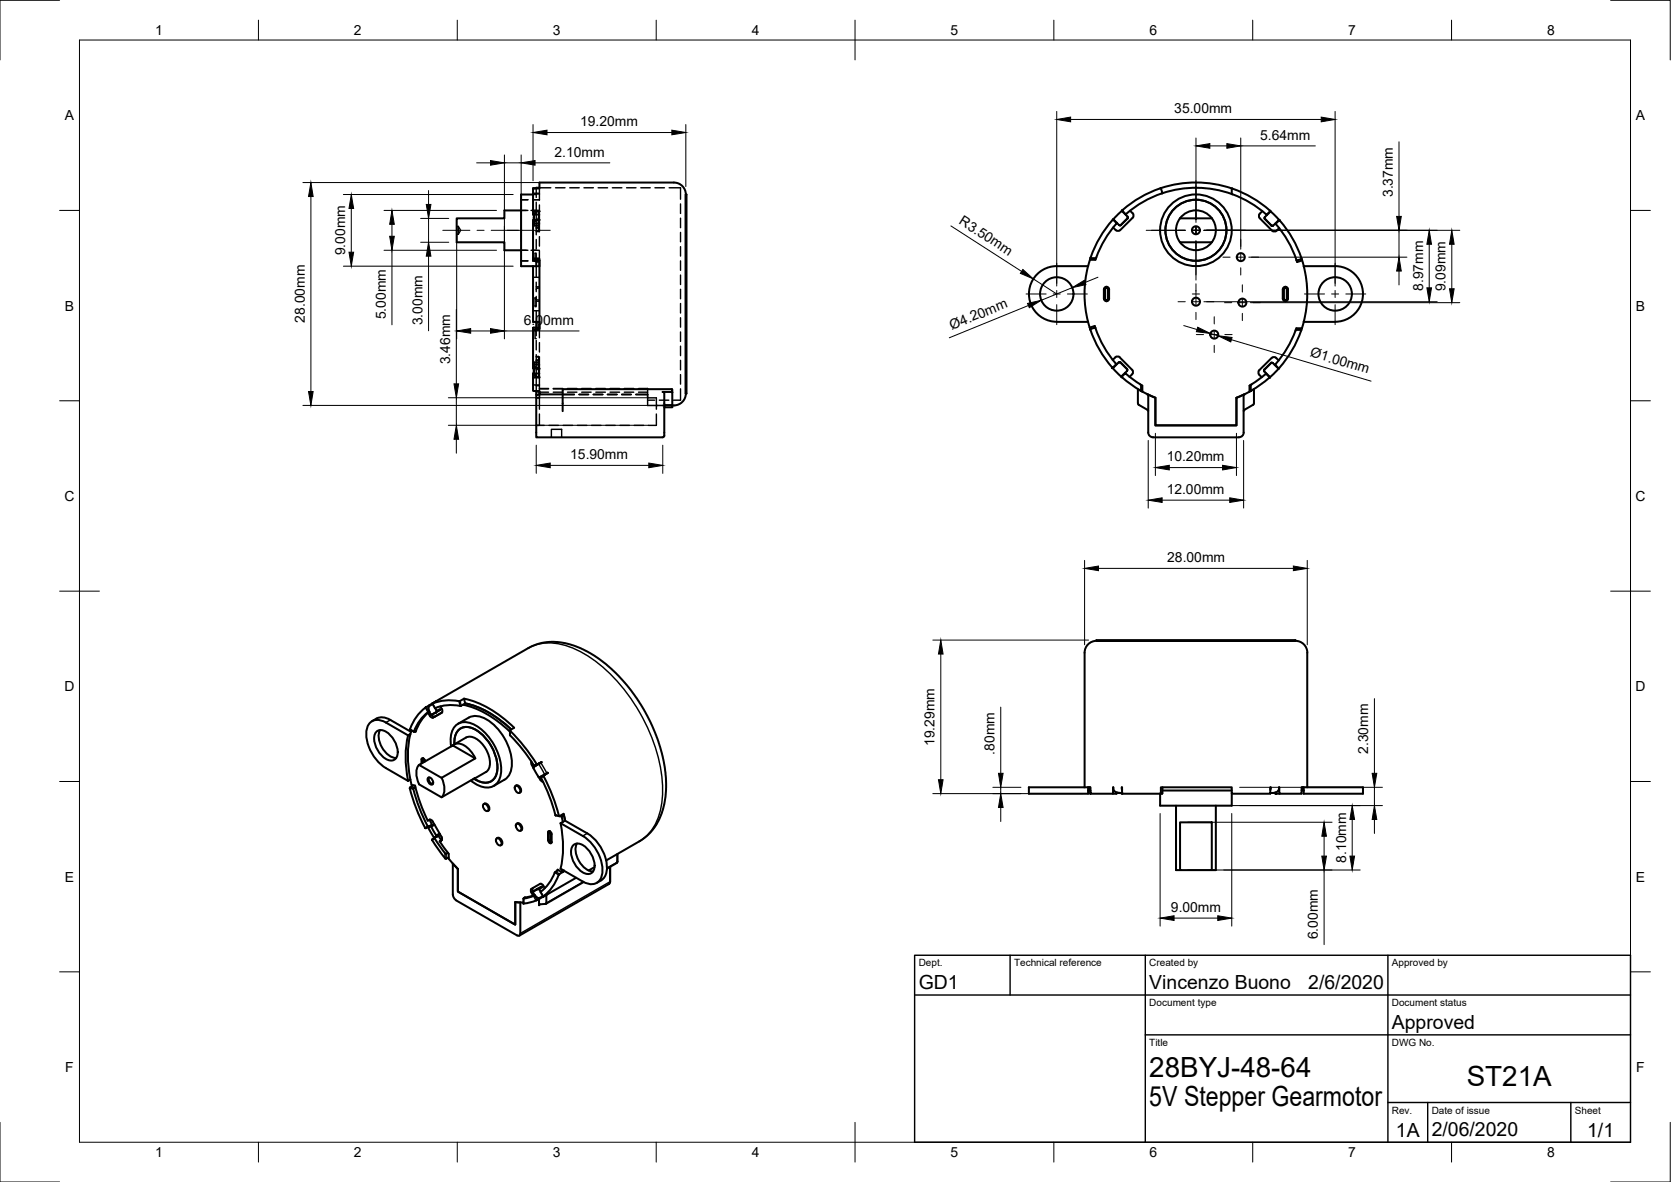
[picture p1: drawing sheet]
<svg xmlns="http://www.w3.org/2000/svg" width="420mm" height="297mm" viewBox="0 0 420 297" stroke-linecap="round" stroke-linejoin="round" font-family="sans-serif">
<!-- layer: Visible -->
<g fill="none" stroke="#000" stroke-width=".51">
<path d="M131 52.9h-4.2v2h-12v6h12v2h4.2M134 48.9h-3v18h4.6v-1.8h-1.4l-.2-.2v-9.5l1.6-.2-.6 .1M134 52.9v1l.3 .1M134.2 55.1v.2M134.8 47.3l-.8 .1M135.6 47.2h-.8v.2M169.4 45.9h-33.8v1.5h-1.6v5.5l1.6 .2-.7 .1-.4 .3-.3 1.6M169.4 45.9a2.99 2.99 0 0 1 3 3M172.4 48.9v48.9a3.9 3.9 0 0 1-1.6 3.8l-1.4 .3M172.4 48.9h.2v50h-.2zM279.9 55.1v.1M280.9 56l-.1 .1"/>
<path d="M281.4 56.6h.4l-.2 .1M282.1 52.9l1 1M282.1 52.9v.1M282.3 52.8l-.2 .1M283.1 53.8l-.1 .1M283.2 53.7l-.1 .2M283.5 54.4v.4M283.5 54.4l-1.4-1.4-1 .9-1.2 1.2 1.5 1.4M283.5 54.4v.1M283.5 54.8l-1.7 1.7M283.5 54.9l-1.7 1.7M283.6 54.7l-.1 .2"/>
<path d="M284.1 53l.7 .6a.79 .79 0 0 1 0 1.1M284.8 54.7l-3.1 3.1a.79 .79 0 0 1-1.2 0l-.6-.6M291.7 47.3a28 28 0 0 0-9.4 5.5M291.9 47.3a28 28 0 0 1 17.8 0M291.9 47.3l-.2 .1M291.9 47.3l.4 1.3h-.2M292.1 48.6a26.7 26.7 0 0 0-8.9 5.1M292.3 48.5a26.7 26.7 0 0 1 17.4 .3M296.7 54.9h8M304.7 54.9a5 5 0 0 1-.6 6.7 5 5 0 0 1-6.8 0 5 5 0 0 1-.6-6.7M304.7 54.9a5 5 0 0 0-8 0M309.7 47.4h.2"/>
<path d="M309.7 48.8h.1a26 26 0 0 1 8.5 5M309.7 47.4v1.4M309.9 47.4a28 28 0 0 1 9.4 5.5M316.8 54.8l3 3.2M317.4 53.1l-.6 .6a.79 .79 0 0 0 0 1.1M317.9 54.8l.1 .2M318 55l1.7 1.7M318 54.6v.4M318.1 54.6l1.4-1.5 .8 .8 1.3 1.4-1.5 1.4M318.5 54h.1M319.3 52.9l.1 .2M319.4 53.1l-.9 .9-.2-.1"/>
<path d="M319.4 53l.1 .1M319.7 56.7l.2 .1M319.7 56.7h.4M320.1 56.7h.1M320.7 56.2h.1M320.7 56.2a26.7 26.7 0 0 1 5.3 9.1M321.6 55.2l.1 .1M321.6 57.3l-.6 .7a.79 .79 0 0 1-1.1 0M321.7 55.3v.1a26.7 26.7 0 0 1 5.5 9.5M321.7 55.3l-1 .9M134 66.9v14h1.6v2h-1.4l-.2 .1v9.5l1.6 .2-.6-.1M134 64.9l.1 .6h.7"/>
<path d="M134.5 65.5v.1h.3M134.8 66.9v-1.5h.8v17.1h-.8M273.6 66.9a28 28 0 0 0 .5 15.8M274 65.3h1.4M274.2 64.9l-.6 2h-7.9a7 7 0 0 0-7 7 7 7 0 0 0 7 7M274.2 64.9v-.1a26.7 26.7 0 0 1 5.6-9.6l1 .9a26 26 0 0 0-5.2 8.7v.1M274.2 64.9h1.4M275.6 64.9l-.2 .4M277.6 72.7v2.4M277.6 72.7a.65 .65 0 0 1 .6-.6 .65 .65 0 0 1 .7 .6v2.4a.65 .65 0 0 1-.7 .6 .65 .65 0 0 1-.6-.6M277.9 72.4h.7v3h-.7zM296.7 60.9h8"/>
<path d="M322.7 72.3l.5-.2 .6 .3v2.7a.66 .66 0 0 1-.6 .6 .66 .66 0 0 1-.7-.6l.1-2.4zM322.8 72.4h.8v3h-.8zM326 65.5l.1 .3M327.2 64.9l.1 .2M327.3 65l.1 .4-1.2 .5M327.3 65.1l-1.3 .4v-.2M327.4 65.4l.4 1.5M327.8 66.9a28 28 0 0 1 0 14M327.8 66.9h7.9M335.7 66.9a7 7 0 0 1 7 7 7 7 0 0 1-7 7M134.2 92.6v.9l.3 .8 .4 .4 .7 .2-1.6 .1 .1 3.2 1.5 .1v.8h5.9M134.3 93.8l-.3 .1v1.1"/>
<path d="M134.3 93.9l-.3 .2M134.8 82.3h-.7l-.1 .8M134.8 98.3v.1h.8v.8h-.8v10.7h31.8a.95 .95 0 0 0 .4-1.2v-10l-.4-.2 2.4 .1-.1-.8h-27.4v5.5M134.8 80.9v2M134.8 98.4v.8M169 98.6v3.7l-2 .1M265.7 80.9h7.9M274.1 82.7l.1 .1a27 27 0 0 0 5.4 9.5M275.4 82.3a20.5 20.5 0 0 0 3.9 7.4l1.2 1.7M275.4 82.3l-1.3 .4M275.4 82.3l-.1-.4-1.3 .4M279.6 92.3l.1 .2"/>
<path d="M279.7 92.4l.1 .1M280.4 89.8l-.6 .7M280.4 89.8a.79 .79 0 0 1 1.2 0l3 3.1M280.5 91.4l.2 .1M280.7 91.5l-1 1M280.7 91.5v.1M281.3 91.1h.4M281.3 91.1l-1.5 1.4 2.1 2.2 1.5-1.5v-.4M281.3 91.1h.1M281.5 91l.2 .1M281.7 91.1l1.7 1.7M281.9 94.6l.1 .1"/>
<path d="M282 94.7l1-.9 3.9 2.9v1.6l-.2-.1M282 94.7l2.4 1.9 2.3 1.5M282.9 93.7v.1M283.4 92.8l.1 .2M284.6 94.1l-.6 .6M284.7 92.9a.79 .79 0 0 1 0 1.2M286.1 97.8l.1 3.8 2.3 1.4 .2 .3M286.9 96.7l.3 .2M287.2 98.4l3.3 1.5-1.8-.7M287.2 96.9v1.5l-.3-.1M288.5 99.1l.2 .1M288.7 99.2v9.5a1.2 1.2 0 0 0 1.2 1.2h21.6a1.24 1.24 0 0 0 1.2-1.2"/>
<path d="M290.5 100v6.9h20.4v-6.9M312.7 99.2l-1.8 .8M312.9 99.1l-.2 .1v9.5M314.2 96.9v1.5M314.2 98.4l-3.3 1.6M314.5 96.7l-.3 .2M314.5 98.3l-.3 .1M314.5 96.7v1.6M314.7 98.2l-.2 .1M315.3 97.8l-.1 3.8-2.3 1.4-.2 .3M317.9 92.9l-.1 .2M317.9 93.3v.1"/>
<path d="M317.9 92.9v.5M317.9 92.9l1.8-1.7h.3l1.5 1.5-2.2 2.1-1.4-1.4M318.3 93.9l-3.8 2.8M318.3 93.9l1 1M318.4 93.8l-.1 .1M319.3 94.9h-.1a16.5 16.5 0 0 1-4.5 3.2M319.4 94.8h-.1M319.8 91.1l-1.9 1.8M320.6 91.6l-.1 .1M320.6 91.7l.9 .9M320.7 91.5l-.1 .2M320.9 89.9l.6 .7"/>
<path d="M320.9 89.9a.79 .79 0 0 0-1.1 0l-3.2 3.1a.79 .79 0 0 0 0 1.2l.7 .6M321.5 92.6h.1M321.7 92.4l-.2 .2M325.7 83.1a26.7 26.7 0 0 1-5 8.4M325.8 83.1v-.2h1.4v.2M326 82.5l-.2 .4M327.2 83.1a28 28 0 0 1-5.5 9.3M327.3 82.5l-.1 .4M327.8 80.9h7.9M327.8 80.9l-.4 1.6h-1.4M169 101.9h.4M107 177.8a11.3 11.3 0 0 0-3.9 5.5l1 .6"/>
<path d="M107.6 179.1a11.2 11.2 0 0 0-3.1 4.8l-.2-.1M107.9 178.8l-.1 .1a9.8 9.8 0 0 0-3.7 4.9M108 177.2l-1 .6M108 178.9l-.4 .2 .5 .8M108.5 179.6h.1M108.7 176.8l.7 1.2M109.4 179.2l-.9 .4-.2-.1-.6-1.5 .1-.6 .3-.2 24.8-14.4 2.5-1 1.7-.4 2.3-.1 4 .7 2.7 1 2.3 1.1 4 2.8 3.2 3 2.9 3.4 2.9 4.3 2.2 4 2 4.8 1 3.6 .7 4.2 .2 3.7-.2 2.2-.6 3.4-1.2 2.8-1.4 2.2-1.5 1.6-1.4 1.1-8.8 5M109.5 177.9l.3 1-1.3 .7M109.7 176.2l-.2 .2M110.7 178.3l-1.3 .8M110.7 177.5l.5 .9-.1 .7M111.1 179.1l-2.2 1.2h-.4l-.4-.4"/>
<path d="M111.1 179.1l-1.8 1h-.4l-.4-.5M116.4 177.1a24.7 24.7 0 0 1 11.8 6.8M116.7 175.6l-1.2 .6a14 14 0 0 0-6.8 .6l1.1-.6M116.7 175.6l.3 1.2M116.7 175.6a26.1 26.1 0 0 1 12.6 7.3M117 176.8l-1.3 .6a11.1 11.1 0 0 0-6.3 .5M117 176.8a24.5 24.5 0 0 1 11.5 6.5M275.7 160.9h50v.2h-50zM94.7 183.8a2.66 2.66 0 0 1 3.5 1 5.5 5.5 0 0 1 1.5 5.5 2.03 2.03 0 0 1-3.3 0 5.9 5.9 0 0 1-2-6zM95.6 183.5a5.6 5.6 0 0 0 2.4 6.5l1.6 .5M98.1 180.9l5.2 3M98.2 180.9a3.7 3.7 0 0 0-4.7 .3"/>
<path d="M102.6 184.8l-5.6-3.2a2.93 2.93 0 0 0-4.7 1.5 10.3 10.3 0 0 0 4.7 9.9l5.6 3.2M102.6 184.8a26 26 0 0 0 0 11.4M103.2 184.5l-.6 .3M103.2 195.9l-.6 .3M103.5 183.5a26.5 26.5 0 0 0 0 13.8l.9 .1 1 3.6 1.3 3.5 .9 1.7 .4-.2M103.9 198.3a30.1 30.1 0 0 0 3.8 9.5l.9-.6M104 197.4l-1 .6a41 41 0 0 0 4 10.1l.8-.4M104.4 197.8l-.5 .5M104.6 183.6l-.5 .2M105.4 192.2l8.5-4.9 5.6 3.3-8.5 4.9zM105.4 192.2a4.5 4.5 0 0 0 0 4.9M106.2 191v.7"/>
<path d="M106.4 190.6l.5 .7M106.4 190.6h-.4v1.3M106.4 190.6l-.2 .4M106.7 191.3v.2M106.8 191l-.1 .3M107.7 195.4a1.16 1.16 0 0 1 1 1.7 1.16 1.16 0 0 1-1-1.7zM107.9 195.4a1.32 1.32 0 0 0 .9 1.6M111 195.5a4.5 4.5 0 0 1 0 4.9M113.4 187.6a5.4 5.4 0 0 1 1.8-5.7 5.6 5.6 0 0 1 6.2 1.7 13.3 13.3 0 0 1 4.5 11.4 3.6 3.6 0 0 1-5.7 2.3l-1.8-1.2M113.9 187.3a2.81 2.81 0 0 1 3.7 .7l1.3 1.4 .6 1.2M114.2 187.1l3-1.7a3.4 3.4 0 0 1 3.8 1.3 6.7 6.7 0 0 1 1.9 6.4l-.7 .9-3 1.7M114.3 187a3.7 3.7 0 0 1 2.4-4.3 6.7 6.7 0 0 1 5.6 3.1 10.5 10.5 0 0 1 2.6 8.7 3.1 3.1 0 0 1-4.8 1.7l-.9-.5"/>
<path d="M115.2 181.9l2.7-1.6a4.8 4.8 0 0 1 4.9 .8 13.5 13.5 0 0 1 5.8 12.2 3.8 3.8 0 0 1-1.8 2.7l-2.7 1.5M119.5 195.5l-8.5 4.9-5.6-3.3M119.5 195.5l-.7 .4M128.2 183.6v1.1a50.7 50.7 0 0 1 6 7.6M129.3 182.9l-1.1 .7a56.6 56.6 0 0 1 6.9 8.5l1.1-.5M129.6 197.5a1.01 1.01 0 0 1 1.2 .5 1.01 1.01 0 0 1-.2 1.2M129.6 197.5a1.16 1.16 0 0 1 1 1.7 1.16 1.16 0 0 1-1-1.7zM133.6 191.4l.1 .8M133.7 192.2l.4 .7M134.2 192.7l-.1 .4 1.4 2.2 2.2-1.1M134.4 192.5l.1 .1M135 192.2l-.8 .5"/>
<path d="M135.1 192.1l-.6 .4-.3-.2M135.3 191.9l.1 .1M135.5 195.3a1.63 1.63 0 0 0 1.1 1.2M135.5 191.9h.1M135.6 191.9l-.1 .1M135.6 191.9l.6-.3-2 1.1M136 195.2v.1M136 195.5a66.2 66.2 0 0 1 3.7 9.4l1.5 .3M136.7 195.1a45 45 0 0 1 3.8 9.9M136.9 194.6v.1M137 194.5l.1 .1M137.1 194.6l-1 .6-.1 .3"/>
<path d="M137.7 194.3l-1 .5v.3M137.7 194.3l-.6 .3M272.7 197.9v-33.9a3.3 3.3 0 0 1 4.1-2.9h47.9a4.3 4.3 0 0 1 3.4 1.1l.5 1.2 .1 .6v33.9M273.6 198.7h.6M274 198.7v-.8h-15.3v1.6h14.9v-1.6h.6v1.6h5.6l.1-1.6 .1 .7 .3 .3 1.1 .4M274.1 198.7l.2 .8M280.8 199.2l1.4 .1h-.8M280.8 199.2l-.1 .3h-1M281.4 199.3h.4M282 199.3l.3 .2M282.1 198.5v-.6l.2 1.6h9.4l.2-.2v-1.4h17.8v1.4l.2 .2h9.4l.2-1.6-.1 .6M292.3 197.9v1.4l-.6 .2v3h18v-3.3"/>
<path d="M292.3 198.7h17.4M320.7 199.2l.2 .3-.2-.1-.1-.2M320.9 199.5h.9M327.3 198.7h.5M327.4 198.7v-.8h15.3v1.6h-14.9v-1.6h-.5l-.1 1.6h-5.4l-.1-1.6-.2 .6-.3 .4-.6 .3-1.2 .1M107.7 207.9l1.5 2.6 .5-.3M108 206l.7 1.3M108 206h.4l.4 .4 2.2 3.9 .2 .5-.2 .4M108.1 207.5l.1 .1M108.2 207.6l.2 .2 1.2 2.1 .1 .3M108.6 207.3l-.9 .6 .5-.3M108.7 211.1l3.2 4.7 .9-.4"/>
<path d="M109.2 207.1v.1M109.7 210.2v.1M109.7 210.3l.5-.3-.9 .5v.2l2.6 3.7 .2 .2 .5-.3M109.7 210.3l-1 .6-.1 .2M110.2 209.9l.8 1.3M110.5 211.5l.5-.3zM110.5 209.7l-.8 .5M110.6 211.4l2.2 3.2v1.2l2.3 2.6-1.2-1.4M110.6 209.6h.1M113.9 217v7.8l.3 1 .5 .4M115.1 218.4v5.7l14.5 8.3v-5.7M121.6 202.1a1.01 1.01 0 0 1 1.3 .4 1.01 1.01 0 0 1-.3 1.3"/>
<path d="M121.6 202.1a1.16 1.16 0 0 1 1 1.7 1.16 1.16 0 0 1-1-1.7zM124.9 210.7a1.01 1.01 0 0 1 1.2 .4 1.01 1.01 0 0 1-.2 1.3M124.9 210.7a1.16 1.16 0 0 1 1 1.7 1.16 1.16 0 0 1-1-1.7zM129.9 207a1.16 1.16 0 0 1 1 1.8 1.16 1.16 0 0 1-1-1.8zM130.1 206.9a1.16 1.16 0 0 1 1 1.7l-.2 .2M130.1 206.9l-.2 .1M138 209.3v1.8M138 211.1l.6 .5M138.2 208.9l.5 .8M138.2 208.9h-.3l-.1 .2v2l.2 .5 .5 .3 .2-.3v-1.9M138.2 208.9l-.2 .4M138.5 211.4l.2 .2"/>
<path d="M138.6 209.3l-.1 2.1M139.5 219.3a10.7 10.7 0 0 1-3.5 4.8M140.2 218.6l1 .5M140.2 218.5l-.1 .3M140.4 218.7l-.9 .6M140.5 219.8a11.4 11.4 0 0 1-3.9 5.4M140.9 206.9l5.7 3.2a10.3 10.3 0 0 1 4.7 9.9 2.74 2.74 0 0 1-4 1.9l-6.4-3.6a25.9 25.9 0 0 0 0-11.4zM141.2 205.2l.3 1.3M141.2 204.8l.6 .1M141.4 218.5l-.2 .6M141.5 219l.2 .1M141.5 206.6l.6-.4 5.6 3.2a10.6 10.6 0 0 1 4.8 9.7 3 3 0 0 1-1.3 2.1"/>
<path d="M141.5 206.6l-.6 .3M141.7 219.1l-1.2 .8M141.7 204.5l-1 .6-.2-.1M141.7 204.5l.4 1.7-.3-1.3M141.8 218.8l-.6 .3M141.8 218.8l-.1 .2M141.8 218.8h.1M141.8 204.9l-.6 .3M144.2 212.3a2.66 2.66 0 0 1 3.5 1 5.5 5.5 0 0 1 1.5 5.6 2.03 2.03 0 0 1-3.2-.1 5.9 5.9 0 0 1-2.1-6zM145.1 212a5.6 5.6 0 0 0 2.4 6.5l1.6 .5M149.5 217.9l-1.5 .9M153.4 217.8v3.8l-.3 .6-22.5 12.9"/>
<path d="M155.3 214.6l-.1 2.1-2.6 1.6M295.7 202.5v16.2h1M296.7 206.7h8v12h-8zM305.7 202.5v16.2h-1M114.7 226.3l15.6 8.9 .5-.3v-.3v-7.8l-1.2-.1 2 .1M131.6 227.1h.1M132.1 225.5l-.5 .3v1.3M133.6 224.3l.4 .8 .4-.2M133.6 223.4l-.1 .3 .1 .6M134 223.1l-.1 .4 .1 .5M134 224.1h.1M134.1 225.1l-2.2 .5"/>
<path d="M134.5 225l-2.8 .8M134.9 223.5l-.9 .6M135.3 223.4l.7 .7M135.3 223.3l-1.3 .9 1 1.3 .6 .3 .3-.1M135.5 225.9v1.6l.2-.2 1.5-.2M135.8 222.1l-2.2 1.3M135.8 222.1h.2a1.62 1.62 0 0 1 1 1.1M135.8 225.7l-2 .9-2.1 .5M136 224.1l.6 1.2 1-.6M136.3 222.8l-1.4 .7M137.4 224.9l-.2 2.2M137.6 224.7l-.2 .2"/>
<path d="M144.9 220.6l-9 5.1M146.7 221.7l-9.4 5.4M151.2 221.2l-1.2 .7"/>
<circle cx="300.7" cy="57.9" r="7.7"/>
<circle cx="300.7" cy="57.9" r="1.01"/>
<circle cx="300.7" cy="57.9" r="9"/>
<circle cx="265.7" cy="73.9" r="4.2"/>
<circle cx="300.7" cy="75.8" r="1.01"/>
<circle cx="312" cy="64.6" r="1.01"/>
<circle cx="312.4" cy="76" r="1.01"/>
<circle cx="335.7" cy="73.9" r="4.2"/>
<circle cx="305.3" cy="84.1" r="1.01"/>
</g>
<!-- layer: Hidden -->
<g fill="none" stroke="#000" stroke-width=".36">
<path d="M114.8 56.9h.4l.6 1-.6 1h-.4M115.2 56.9v2M131 50.2h1.7M131 52.9h1.7M133.5 52.9h2.1M133.9 50.2h1.7M134 52.8l1.6 .1M134 53.7l1.6 .2M134 48.9h.8M134.2 55.3v1.4M134.2 56.7h.1M134.2 54.7v.4"/>
<path d="M134.2 54.5v.5M134.2 56.6l1.2 .1M134.2 56.8h1.2M134.8 53l.6 .1M134.8 57.3v1.7M134.8 47.4v2.2M134.8 50.8v2.3M134.8 47.3h.8M134.8 57.2h.6M134.8 58.1h.6M135 55.3l-.6 .5-.2 .9M135.4 57.3v.9h-.6"/>
<path d="M135.4 53.1h-.6v4.2M135.4 53.1v1.5M135.4 55.8v1.5h-.6M135.4 54.6v.5M135.4 54.7v.5M135.6 53.9v2.1l-.2 .7zM135.6 54v2.1l-.2 .7zM135.6 54v1.2M135.6 56h.1M135.6 56.1h.1M135.6 53l-.7 .1-.6 .7-.1 2.8 .4-1.2 .4-.2 .6-.1M135.6 55.2h-1.4l-.2 .3"/>
<path d="M135.6 56.2h-1.4l-.2 .2M135.6 48.8h-1.6M135.6 48.6h-1.6M135.6 56.1h-1.4l-.2 .2M135.6 59.5v2.4M135.6 56.2v2.1M135.6 51.5v1.6M135.6 48.8v1.5M135.6 47.4v1.4M135.6 53.1v.9h-1.3M135.6 55.3v.9M135.6 47.2h2.9"/>
<path d="M139.7 47.2h2.4M143.3 47.2h2.3M146.8 47.2h2.4M150.4 47.2h2.4M154 47.2h2.4M157.5 47.2h2.4M161.1 47.2h2.4M164.7 47.2h2.4M168.3 47.2h2.8v2.9M171.1 58.4v2.4M171.1 54.8v2.4M171.1 51.3v2.3"/>
<path d="M131 65.6h1.7M131 62.9h1.7M133.5 62.9h2.1M133.9 65.6h1.7M134 64.7l.2 .2h1.4M134 78.1h1.6M134 69.7h1.6M134.5 76.8h.3M134.8 66.9v2.8M134.8 70.9v2.4M134.8 74.5v2.4M134.8 78v2.9"/>
<path d="M134.8 60.2v2.4M134.8 63.8v1.6M134.8 74.8h-.3v.3M134.8 63.6h-.3v1.9M134.8 75.1a.45 .45 0 0 0-.3 .2 .45 .45 0 0 0 0 .5v.5a.45 .45 0 0 0 0 .5 .45 .45 0 0 0 .3 .3M134.8 75l.2 .3 .6 .1M134.8 65.5h.8M134.8 72.1h.8M134.8 75.7h.8M134.8 65.9h.8M134.8 65.3h.8M135.6 63v2.1"/>
<path d="M135.6 72.4h-.6l-.2 .4M171.1 79.8v2.4M171.1 76.3v2.4M171.1 72.7v2.4M171.1 69.1v2.4M171.1 65.6v2.3M171.1 62v2.4M134 92.3l.2 .2h1.4M134 96.6l1.6 .1M134 91.5l.2 .2h1.4M134 91.4l.2 .1h1.4M134 80.9h1.6"/>
<path d="M134.2 92.6v-1.4l.3 .9 .5 .5M134.2 92.8v.4M134.2 91.1v2.1M134.2 92.7v.4M134.2 91.1h.1M134.2 91.1l.5 1.2 .9 .2M134.2 93.2l.4 1.2 .4 .2 .6 .1M134.3 93.8h1.3M134.8 90.6v4.2h.6v-1.5M134.8 89.6l.6 .1M134.8 94.8v2.1M134.8 82.9v1.5"/>
<path d="M134.8 85.5v2.4M134.8 89.1v1.5M134.8 100h.8v-.8v.8zM134.8 83.1a.45 .45 0 0 0-.3 .3 .45 .45 0 0 0 0 .4v.6a.45 .45 0 0 0 0 .4 .45 .45 0 0 0 .3 .3M134.8 82.3h.8M134.8 94.7h.6M134.8 90.5h.6M134.8 96.9v1.4M134.8 96.9h.8M134.8 81.9h.8M134.8 89.7h.6M135.4 92.7v.5"/>
<path d="M135.4 92.6v.5M135.4 91.1l.2 .7v2.1l-.2-.8zM135.4 91l.2 .7v2.1l-.2-.8zM135.4 89.7v.9h-.6M135.4 90.6v1.5M135.4 91.1l-1.2 .1M135.4 91h-1.2M135.6 93.9v.9M135.6 91.8h.1M135.6 91.7h.1M135.6 92.7v1.2h-1.3M135.6 94.7l-1.6 .2"/>
<path d="M135.6 82.7h-1.4l-.2 .2M135.6 94.9v1.8M135.6 89.7v2M135.6 86.1v2.4M135.6 82.9v2M135.6 91.7v.9M135.6 96.7v1.6M135.6 100v2.8M135.6 97.6h2.3M135.6 97.7h2.3M135.6 98.6h2.3M139.1 97.6h2.4"/>
<path d="M139.1 97.7h2.4M139.1 98.6h2.4M141.5 99.1h2.9M141.5 99.2h2.9M142.7 97.6h2.4M142.7 97.7h2.4M142.7 98.6h2.4M145.6 99.1h2.4M145.6 99.2h2.4M146.3 97.6h2.3M146.3 97.7h2.3M146.3 98.6h2.3"/>
<path d="M149.2 99.1h2.4M149.2 99.2h2.4M149.8 97.6h2.4M149.8 97.7h2.4M149.8 98.6h2.4M152.7 99.1h2.4M152.7 99.2h2.4M153.4 97.6h2.4M153.4 97.7h2.4M153.4 98.6h2.4M156.3 99.1h2.4M156.3 99.2h2.4"/>
<path d="M157 97.6h2.3M157 97.7h2.3M157 98.6h2.3M159.9 99.1h2.9M159.9 99.2h2.9M160.5 97.6h2.3v1.6M160.5 97.7h2.3M160.5 98.6h2.3M162.8 99.2v2.7h6.2M162.8 99.2v.8h2.2v2.8M171.1 97.7v2.9h-1.7M171.1 94.1v2.4"/>
<path d="M171.1 90.6v2.3M171.1 87v2.4M171.1 83.4v2.4M134.8 106.9h2M135.6 104v2.9M138 106.9h2.4M138.6 109.9v-2h2.6v2M141.6 106.9h2.4M145.2 106.9h2.4M148.7 106.9h2.4M152.3 106.9h2.4M155.9 106.9h2.4"/>
<path d="M159.4 106.9h2.4M162.8 100.6h1.8M165 104v2.9h-2M165.8 100.6h2.4M169 101.7l-2 .1"/>
</g>
<!-- layer: Visible Narrow -->
<g fill="none" stroke="#000" stroke-width=".36">
<path d="M107 177.8l.6 1.2M107.2 177.7l.6 1.1M108.5 179.6l-.4 .3M108.8 176.8l.6 1.2M108.8 177l-1 .7M109.4 179.2l-.9 .4M109.5 176.3l-.8 .4M110.6 178.5l-.9 .4M110.6 178.1l-.9 .5M115.4 176.2l.3 1.2M115.7 176.2l.3 1.1M132.9 162.9a12.7 12.7 0 0 1 11.6 .2 39.2 39.2 0 0 1 17.5 18.1 35.6 35.6 0 0 1 4.2 21.7 12.2 12.2 0 0 1-5.4 8.5"/>
<path d="M98.1 180.9l-1.1 .7M103 198.1l.9 .2M103.1 183.3l1 .5M103.1 197.9l.9 .1M106.2 191l.5 .3M106.4 190.6l-.4 .2M109.3 180.1l-.4 .2M128.3 183.7v1.1M134 192l-.3 .2M134.9 192l-.7 .3M135 192.2l-.8 .5M135.4 192l1.5 2.6"/>
<path d="M136 191.7l1.5 2.6M136.2 195.8l-.3 .2M136.7 195.1l-.7 .4M136.7 194.8l-.6 .4M107.5 207.7l-.6 .3M109 207.1l-.8 .5M109.3 207.3l-.9 .5M109.3 210.8l-.7 .3M109.3 210.5l-.6 .4M110.5 209.4l-.9 .5M111.9 214.4v1.3M112.2 214.6v1.2"/>
<path d="M138 211l-.2 .1M138 209.3l.5 .3M138 211.1l.5 .3M138.2 208.9l-.4 .3M138.6 211.6l-.4 .2M138.7 211.6l-.4 .3M139.5 219.3l1 .6M139.6 204.8l.9 .2M139.7 219.1l1 .5M147.7 209.4l-1.2 .7M153.3 217.9v3.7M155.2 214.7v2"/>
<path d="M155.2 216.7l-2.6 1.5M155.2 216.7l-.1 .1M155.3 216.5l-.1 .2M131.7 225.8v1.3M134 224.1l-.4 .2M134.1 225.2l.7 1.1M134.4 225l.6 1.2M134.9 223.5l-.8 .6M135.9 227.3l-.4 .2M136 224.1l.6 1.2M136.1 222.8l-.8 .6M136.4 223l-.8 .5"/>
<path d="M136.5 225.1l-1.1 .6M137.4 224.8l-.7 .5M146.6 221.6l-9.2 5.3M153.3 221.6l-22.5 13M153.3 221.6l-.2 .6M153.4 221.5l-.1 .1"/>
</g>
<!-- layer: Visible -->
<g fill="#000">
<circle cx="109.4" cy="179.2" r=".25"/>
<circle cx="134.9" cy="223.5" r=".25"/>
</g>
<!-- layer: Border -->
<g fill="none" stroke="#000" stroke-width=".25">
<path d="M15 .1h-15v15M20 10.1h390v276.9h-390zM65 5.1v5M115 5.1v5M165 5.1v5M215 5.1v10M265 5.1v5M315 5.1v5M365 5.1v5M405 .1h15v15M15 52.9h5M410 52.9h5"/>
<path d="M15 100.7h5M410 100.7h5M15 148.6h10M405 148.6h10M15 196.4h5M410 196.4h5M15 244.2h5M410 244.2h5M0 282.1v14.9h15M65 287v5M115 287v5M165 287v5"/>
<path d="M215 282.1v9.9M265 287v5M315 287v5M365 287v5M420 282.1v14.9h-15"/>
</g>
<!-- layer: Dimensions -->
<g fill="none" stroke="#000" stroke-width=".25">
<path d="M126.8 38.9v46.3M131 38.9v22M134 31.3v14.1M137.5 33.3h31.4M172.4 31.3v15.6M265.7 28v43.9M269.2 30h63M300.7 34.7v21.2M304.2 36.7h4.3M312 34.7v27.9M312 36.7h18.7M335.7 28v43.9"/>
<path d="M351.8 35.6v18.8M76.2 45.9h91.2M78.2 49.4v49M86.3 48.9h42.7M88.3 52.4v11M96.6 52.9h28.2M98.6 56.4v3M105.8 54.9h7M107.8 47.9v3.5M107.8 54.9v6M114.8 56.9v28.3M119.8 40.9h3.5"/>
<path d="M126.8 40.9h4.2M134.5 40.9h18.8M239.1 56.8l17.8 11.4M302.7 57.9h64.4M351.8 57.9v6.7M86.3 66.9h42.7M96.6 62.9h28.2M98.6 62.9v18.7M105.8 60.9h7M107.8 64.4v18.7M114.7 77.7v18.8M258.6 76.8l-19.9 8.1"/>
<path d="M259.8 70.1l5.9 3.8M269.6 72.3l-7.8 3.2M276.1 69.7l-3.3 1.3M302.7 75.8h58.7M314 64.6h39.8M314.4 76.1h52.7M351.8 68.1v3.5M359.4 61.4v10.9M365 61.4v11.2M112.7 100h50.3M114.7 100v6.9M118.3 83.2h5"/>
<path d="M126.8 83.2h18.8M297.6 81.8l3.4 1M304.4 83.8l1.9 .6M309.6 85.4l35.1 10.4M76.2 101.9h91.2M112.7 106.9h50.3M114.7 110.4v3.5M134.8 111.9v7.1M138.3 117h24.8M166.6 111.9v7.1M288.7 110.7v17M290.5 108.9v10.6"/>
<path d="M294 117.5h13.4M310.9 108.9v10.6M312.7 110.7v17M292.2 125.7h17M272.7 140.8v21.2M276.2 142.8h49M328.7 140.8v21.2M234.5 160.9h39.2M236.6 164.4v31.5M251.6 177.7v16.6M345.6 175.6v18.7M234.5 199.4h37.8"/>
<path d="M249.6 197.9h7.1M251.6 197.9v1.5M311.7 197.9h35.9M345.6 197.9v4.5M251.6 202.9v3.5M291.7 204.4v28.3M298.7 206.6h36.2M298.7 218.6h43.3M307.7 202.4h39.9M309.7 204.4v28.3M332.9 210.1v5M332.9 218.6v18.8"/>
<path d="M340 205.9v9.2M345.6 205.9v3.6M295.2 230.7h11"/>
</g>
<g fill="#000" stroke="#000" stroke-width=".25">
<path d="M134 33.3l3.5-.6v1.2zM168.9 32.7l3.5 .6-3.5 .6zM265.7 30l3.5-.6v1.2zM300.7 36.7l3.5-.6v1.2zM308.5 36.1l3.5 .6-3.5 .6zM332.2 29.4l3.5 .6-3.5 .6zM78.2 45.9l.5 3.5h-1.1zM88.3 48.9l.6 3.5h-1.1zM98.6 52.9l.5 3.5h-1.1zM98 59.4h1.1l-.5 3.5zM107.2 51.4h1.2l-.6 3.5zM123.3 40.4l3.5 .5-3.5 .6z"/>
<path d="M131 40.9l3.5-.5v1.1zM351.2 54.4h1.1l-.5 3.5zM87.8 63.4h1.1l-.6 3.5zM107.8 60.9l.6 3.5h-1.2zM257.2 67.7l2.6 2.4-3.2-1.4zM258.4 76.2l3.4-.7-3 1.8zM269.6 72.3l3-1.9 .4 1.1zM351.8 64.6l.5 3.5h-1.1zM359.4 57.9l.5 3.5h-1.1zM358.8 72.3h1.1l-.5 3.5zM365 57.9l.6 3.5h-1.1zM364.5 72.6h1.1l-.6 3.5z"/>
<path d="M77.6 98.4h1.1l-.5 3.5zM114.2 96.5h1.1l-.6 3.5zM114.8 83.2l3.5-.6v1.1zM123.3 82.6l3.5 .6-3.5 .5zM301.2 82.2l3.2 1.6-3.6-.4zM306.3 84.4l3.5 .4-.3 1.1zM114.7 106.9l.6 3.5h-1.1zM134.8 117l3.5-.6v1.1zM163.1 116.4l3.5 .6-3.5 .5zM290.5 117.5l3.5-.6v1.2zM307.4 116.9l3.5 .6-3.5 .6zM288.7 125.7l3.5-.6v1.2z"/>
<path d="M309.2 125.1l3.5 .6-3.5 .6zM272.7 142.8l3.5-.6v1.2zM325.2 142.2l3.5 .6-3.5 .6zM236.6 160.9l.5 3.5h-1.1zM236 195.9h1.1l-.5 3.5zM251.1 194.3h1.1l-.6 3.6zM345 194.3h1.2l-.6 3.6zM251.6 199.4l.6 3.5h-1.1zM332.9 206.6l.6 3.5h-1.1zM332.4 215.1h1.1l-.6 3.5zM340 202.4l.6 3.5h-1.2zM339.4 215.1h1.2l-.6 3.5z"/>
<path d="M345.6 202.4l.6 3.5h-1.2zM291.7 230.7l3.5-.6v1.2zM306.2 230.1l3.5 .6-3.5 .6z"/>
</g>
<!-- layer: Center Lines -->
<g fill="none" stroke="#000" stroke-width=".25">
<path d="M111.3 57.9h6.9M120 57.9h1.7M123.5 57.9h14.8M288.2 57.9h9.8M299.8 57.9h1.8M300.7 45.4v9.8M300.7 57v1.8M303.4 57.9h9.8M258 73.9h5M264.8 73.9h1.8M265.7 66.2v5M265.7 73v1.8"/>
<path d="M265.7 76.6v5M268.4 73.9h5M296.2 75.8h1.8M299.8 73.9h1.8M299.8 75.8h1.8M300.7 60.6v9.8M300.7 71.3v3.5M300.7 74.9v1.8M300.7 78.5v1.8M303.4 75.8h1.8M305.3 79.6v1.8M307.5 64.6h1.8"/>
<path d="M307.9 76.1h1.8M311.1 64.6h1.8M311.5 76.1h1.8M312 60.1v1.8M312 63.7v1.8M312 67.3v1.8M312.4 71.6v1.8M312.4 75.2v1.7M312.4 78.7v1.9M314.7 64.6h1.8M315.1 76.1h1.8M328 73.9h5"/>
<path d="M334.8 73.9h1.8M335.7 66.2v5M335.7 73v1.8M335.7 76.6v5M338.4 73.9h5M300.8 84.1h1.8M304.4 84.1h1.8M305.3 83.2v1.8M305.3 86.8v1.8M308 84.1h1.8"/>
</g>
<!-- layer: TitleBlock -->
<path d="M230 240.1h180v46.9h-180zM230 250h180M254 240.1v9.9M288 240.1v46.9M349 240.1v46.9M288 260.1h122M349 277.1h61M359 277.1v9.9M395 277.1v9.9" fill="none" stroke="#000" stroke-width=".36"/>
<g font-size="7">
<text x="289" y="270.6">28BYJ-48-64</text>
<text x="368.8" y="273">ST21A</text>
<text x="289" y="278.1">5V Stepper Gearmotor</text>
</g>
<g font-size="4.9">
<text x="231" y="248.5">GD1</text>
<text x="289" y="248.5">Vincenzo Buono</text>
<text x="329" y="248.5">2/6/2020</text>
<text x="350" y="258.6">Approved</text>
<text x="351" y="285.7">1A</text>
<text x="360" y="285.5">2/06/2020</text>
<text x="399.1" y="285.7">1/1</text>
</g>
<g font-size="3.5">
<text x="39" y="8.8">1</text>
<text x="89" y="8.8">2</text>
<text x="139" y="8.8">3</text>
<text x="189" y="8.8">4</text>
<text x="239" y="8.8">5</text>
<text x="289" y="8.8">6</text>
<text x="339" y="8.8">7</text>
<text x="389" y="8.8">8</text>
<text x="295.3" y="28.5">35.00mm</text>
<text x="16.3" y="30.2">A</text>
<text x="145.9" y="31.8">19.20mm</text>
<text x="316.8" y="35.1">5.64mm</text>
<text x="411.3" y="30.2">A</text>
<text x="139.4" y="39.4">2.10mm</text>
<text x="350.2" y="49.5" transform="rotate(-90 350.2 49.5)">3.37mm</text>
<text x="241" y="56.1" transform="rotate(33 241 56.1)">R3.50mm</text>
<text x="86.8" y="64.1" transform="rotate(-90 86.8 64.1)">9.00mm</text>
<text x="357.8" y="73.1" transform="rotate(-90 357.8 73.1)">8.97mm</text>
<text x="363.5" y="73.2" transform="rotate(-90 363.5 73.2)">9.09mm</text>
<text x="16.3" y="78">B</text>
<text x="76.6" y="81.1" transform="rotate(-90 76.6 81.1)">28.00mm</text>
<text x="97" y="80.3" transform="rotate(-90 97 80.3)">5.00mm</text>
<text x="106.2" y="81.8" transform="rotate(-90 106.2 81.8)">3.00mm</text>
<text x="131.7" y="81.6">6.00mm</text>
<text x="239.4" y="82.9" transform="rotate(-22 239.4 82.9)">Ø4.20mm</text>
<text x="411.3" y="78">B</text>
<text x="329.3" y="89.5" transform="rotate(17 329.3 89.5)">Ø1.00mm</text>
<text x="113.2" y="91.6" transform="rotate(-90 113.2 91.6)">3.46mm</text>
<text x="143.4" y="115.4">15.90mm</text>
<text x="293.3" y="116">10.20mm</text>
<text x="16.2" y="125.9">C</text>
<text x="293.3" y="124.1">12.00mm</text>
<text x="411.2" y="125.9">C</text>
<text x="293.5" y="141.3">28.00mm</text>
<text x="16.2" y="173.7">D</text>
<text x="411.2" y="173.7">D</text>
<text x="235" y="187.5" transform="rotate(-90 235 187.5)">19.29mm</text>
<text x="250.1" y="189.7" transform="rotate(-90 250.1 189.7)">.80mm</text>
<text x="344" y="189.4" transform="rotate(-90 344 189.4)">2.30mm</text>
<text x="16.3" y="221.6">E</text>
<text x="338.5" y="216.8" transform="rotate(-90 338.5 216.8)">8.10mm</text>
<text x="411.3" y="221.6">E</text>
<text x="294.4" y="229.2">9.00mm</text>
<text x="331.4" y="236" transform="rotate(-90 331.4 236)">6.00mm</text>
<text x="16.4" y="269.4">F</text>
<text x="411.4" y="269.4">F</text>
<text x="39" y="290.8">1</text>
<text x="89" y="290.8">2</text>
<text x="139" y="290.8">3</text>
<text x="189" y="290.8">4</text>
<text x="239" y="290.8">5</text>
<text x="289" y="290.8">6</text>
<text x="339" y="290.8">7</text>
<text x="389" y="290.8">8</text>
</g>
<g font-size="2.5">
<text x="231" y="242.9">Dept.</text>
<text x="255" y="242.9">Technical reference</text>
<text x="289" y="242.9">Created by</text>
<text x="350" y="242.9">Approved by</text>
<text x="289" y="252.8">Document type</text>
<text x="350" y="252.8">Document status</text>
<text x="289" y="262.9">Title</text>
<text x="350" y="262.9">DWG No.</text>
<text x="350" y="279.9">Rev.</text>
<text x="360" y="279.9">Date of issue</text>
<text x="396" y="279.9">Sheet</text>
</g>
</svg>
